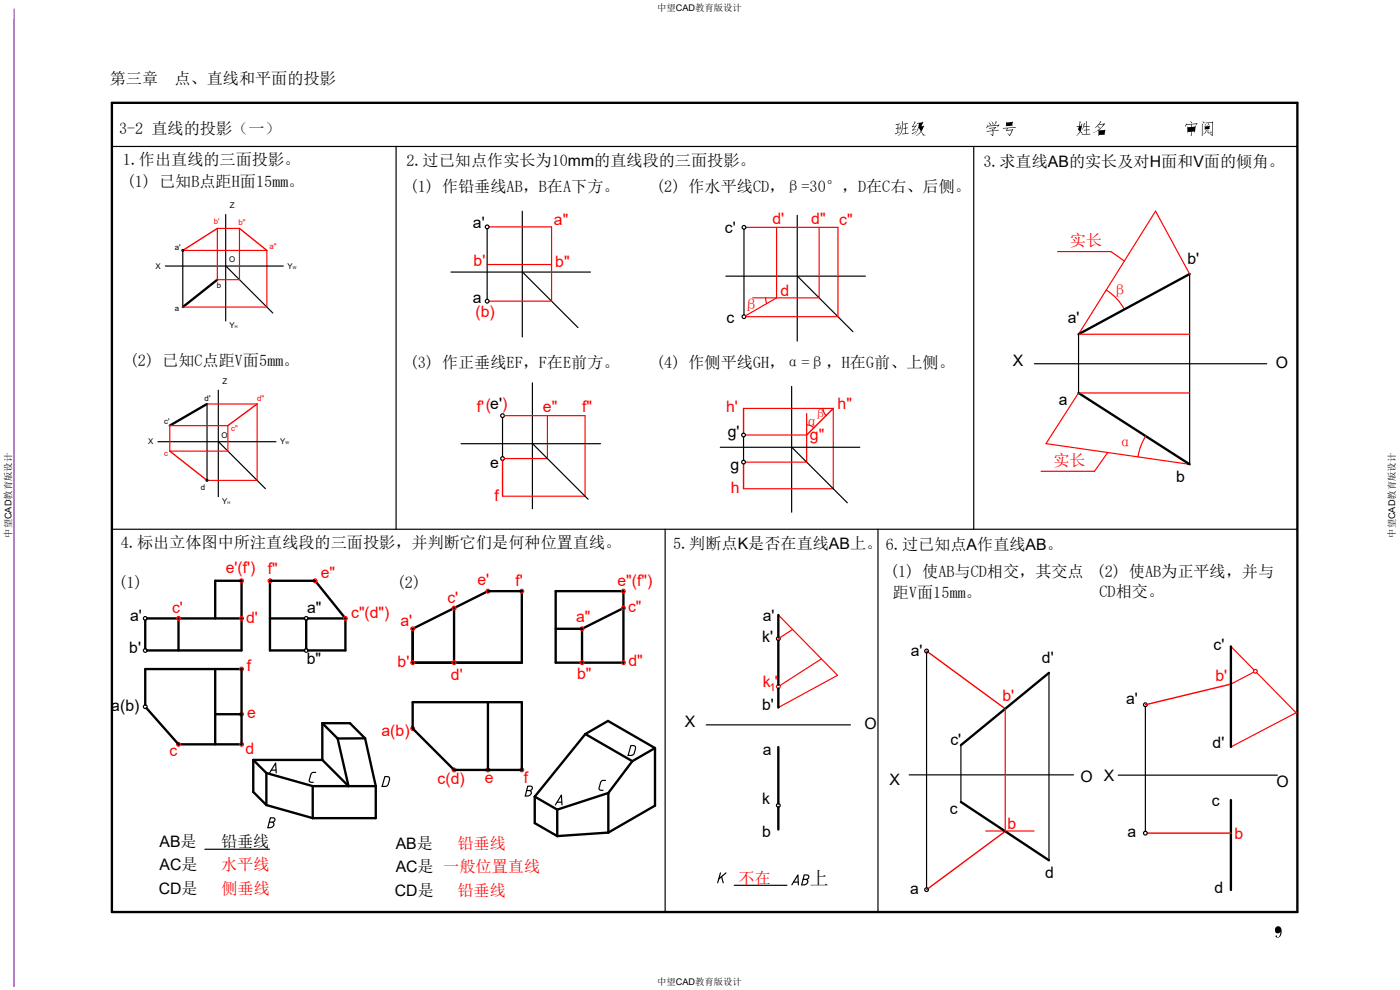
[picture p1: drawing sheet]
<svg xmlns="http://www.w3.org/2000/svg" width="297mm" height="210mm" viewBox="0 0 297 210" stroke-linecap="round" stroke-linejoin="round" font-family="sans-serif">
<g fill="none" stroke="#000" stroke-width=".25">
<path d="M23.7 31.1h251.5M84 31.1v81.2M206.6 31.1v81.2M35.1 56.4h25M38.8 53.3v11.8M47.9 45.5v22.6M47.9 56.4l10 10M95.7 57.7h29.6M103.3 48.5v15M110.8 44.8v26.7M110.8 57.7l11.8 11.8M154 58.6h29.6"/>
<path d="M157.8 48.6v18.2M169.1 45.7v26.7M169.2 58.6l11.7 11.8M252.4 58.1v40.4M219.4 77.2h49.3M228.8 70.9v12.5M33.5 93.7h25M43.9 85.7v16M46.3 82.8v22.6M46.3 93.7l10 10M97.8 94.1h29.6M106.6 88.6v8.3"/>
<path d="M112.9 81.2v26.7M113 94.1l11.8 11.8M152.8 94.9h29.6M157.7 92.7v4.9M167.9 82v26.7M168 94.9l11.8 11.8M23.7 112.3h251.5M141.1 112.3v81.2M186.3 112.3v81.2M196.6 138.5v49.8M149.8 153.8h30.6M203.9 158.1v12"/>
<path d="M222.5 142.7v39.8M243 149.9v26.4M192.9 164.4h34.8M237.2 164.4h33.8"/>
<circle cx="38.8" cy="53.1" r=".2"/>
<circle cx="103.3" cy="48.1" r=".4"/>
<circle cx="157.8" cy="48.2" r=".4"/>
<circle cx="103.3" cy="63.9" r=".4"/>
<circle cx="157.8" cy="67.2" r=".4"/>
<circle cx="106.6" cy="97.3" r=".4"/>
<circle cx="106.6" cy="88.2" r=".4"/>
<circle cx="157.7" cy="98" r=".4"/>
<circle cx="157.7" cy="92.3" r=".4"/>
<circle cx="43.9" cy="101.9" r=".2"/>
<circle cx="30.8" cy="131.2" r=".4"/>
<circle cx="30.8" cy="138" r=".4"/>
<circle cx="65" cy="131.2" r=".4"/>
<circle cx="65" cy="138" r=".4"/>
<circle cx="165.1" cy="135.5" r=".4"/>
<circle cx="196.6" cy="138.1" r=".4"/>
<circle cx="30.8" cy="149.9" r=".4"/>
<circle cx="243" cy="149.5" r=".4"/>
<circle cx="165.1" cy="170.8" r=".4"/>
<circle cx="243" cy="176.7" r=".4"/>
<circle cx="196.6" cy="188.7" r=".4"/>
</g>
<!-- layer: 0 -->
<g fill="none" stroke="#000" stroke-width=".5">
<path d="M23.7 21.8h251.5v171.7h-251.5zM46.1 59.3l-7.3 5.8M252.4 58.1l-23.6 12.8M43.9 85.7l-7.9 4.6M228.8 83.4l23.6 15.1M30.8 131.6v6M31.2 131.2h20M37.9 131.2v6.8M45.7 131.2v-8h5.5v14.8h-20M57.3 131.2h7.3M65 131.6v6M65.4 131.2h7.9"/>
<path d="M73.3 131.2l-6.4-8h-9.6v14.8h7.3M73.3 131.2v6.8h-7.9M87.5 133.4l16-8h7.2v15.2h-23.2zM96.3 129v11.6M117.9 125.4h14.4v15.2h-14.4zM117.9 133.4h5.6M123.5 133.4v7.2M132.3 129l-8.8 4.4M165.1 130.4v4.7M165.1 135.9v9.3M261.1 137.1v21.3M30.8 149.5v-7.6h20.4v16h-13.3l-6.8-7.7"/>
<path d="M45.7 151.5h5.5M45.7 141.9v16M68.4 153.4l3.2 3.3M68.4 153.4v7.8M68.4 153.4h5.8l3.3 3.2M71.6 156.7l2.3 10.1-5.5-5.6M77.5 156.6l-5.9 .1M77.5 156.6l2.2 10.2M87.5 148.9h23.2v14.4h-14.4l-8.8-8.8zM103.5 148.9v14.4M124.2 155.7l-10.8 13.3M124.2 155.7l4.8-2.8 10 5.8"/>
<path d="M124.2 155.7l9.9 5.8M139 158.7v12.2l-9.9 5.7M139 158.7l-4.9 2.8M165.1 146v4.1M165.1 158.5v11.9M222.5 142.7l-18.6 15.4M53.7 161.2h14.7M53.7 161.2v6.8l2.8 2.8M53.7 161.2l2.8 2.8M56.5 170.8l9.8 2.7M56.5 164l9.8 2.8M56.5 164v6.8"/>
<path d="M66.3 166.8v6.7M66.3 166.8h13.4M79.7 166.8v6.7h-13.4M113.4 169v5.6l4.8 2.8M113.4 169l4.8 2.7M118.2 171.7v5.7M129.1 176.6l-10.9 .8M129.1 168.2l-10.9 3.5M129.1 168.2v8.4M134.1 161.5l-5 6.7M165.1 171.2v4.8M203.9 170.1l18.6 12.4"/>
<path d="M261.1 169.7v19.1"/>
</g>
<path d="M3 1.9v207.3" fill="none" stroke="#a15cb8" stroke-width=".25"/>
<!-- layer: 0 -->
<g fill="#000">
<path d="M189.9 26.4l1-.2 .1 .1-.4 .1v.7l.2-.1 .1 .2h-.3l-.1 .9 .5-.1-1 .5-.2-.2 .6-.2v-.8h-.3l-.1-.1 .4-.1v-.7l-.3 .1z" fill-rule="evenodd"/>
<path d="M191.1 26.5l.1 .4-.3 .6-.1-.2z" fill-rule="evenodd"/>
<path d="M191.3 25.7l.3 .2-.1 .7a2.44 2.44 0 0 1-1 2.3 3.2 3.2 0 0 0 .8-3.2z" fill-rule="evenodd"/>
<path d="M191.6 26.3l.9-.2 .1 .1-.5 .1v.8l.4-.1 .2 .2-.6 .1v1l.6-.1 .1 .1-1.3 .2-.2-.2h.7v-1l-.4-.1 .4-.1v-.7z" fill-rule="evenodd"/>
<path d="M193.4 28.3l1-.4-.8 .6z" fill-rule="evenodd"/>
<path d="M194 25.7l.2 .3-.5 .8 .5-.1 .1-.3 .2 .3-.8 .8 .8-.1-.9 .3-.1-.2 .6-.7-.6 .2-.1-.2 .4-.4z" fill-rule="evenodd"/>
<path d="M194.5 26.1l1.1-.1 .1-.2 .2 .2-.4 .8 .4-.2 .2 .2-.6 1.1 .5 .7 .3 .1h-.5l-.4-.8-.7 .8-.4 .1a1.29 1.29 0 0 0 1-1.1l-.4-.6a2.22 2.22 0 0 1-.9 1.4l.4-.5 .5-1.1v-.7l-.3 .1z" fill-rule="evenodd"/>
<path d="M195 26.2l.6-.1-.4 .7 .2 .2 .4-.1-.4 .8-.4-.7-.1 .1 .2-.8z" fill-rule="evenodd"/>
<path d="M209.5 26.4v.3l1.4-.1 .4-.9 .2 .2-.5 .7 .8-.1 .1-.1 .1 .1-.4 .5 .1-.4-2.2 .2-.2 .4-.1-.2z" fill-rule="evenodd"/>
<path d="M209.7 25.9l.5 .5-.1 .2z" fill-rule="evenodd"/>
<path d="M210.4 25.8l.4 .4-.2 .3z" fill-rule="evenodd"/>
<path d="M209.8 27.1l1.4-.2 .1 .2-.6 .6 1.1-.2 .1 .2-1.2 .1-.1 1.1-.5-.5 .4 .2 .1-.8-1.2 .1-.2-.1 1.3-.1-.1-.3 .2 .1 .4-.3-1.1 .1z" fill-rule="evenodd"/>
<path d="M213.4 25.8l.1 .2 1.2-.1 .1-.1 .1 .1-.2 .6 .2 .2-1.3 .1-.2-.2z" fill-rule="evenodd"/>
<path d="M213.6 26.1l1.1-.1-.1 .5-1 .1z" fill-rule="evenodd"/>
<path d="M212.7 27.1l2.7-.2 .2 .2-1.8 .1-.2 .4 1.2-.2 .2 .1-.8 1.4-.5-.6 .5 .3 .5-1-1.2 .2-.1-.2 .2-.4a.79 .79 0 0 1-.9-.1z" fill-rule="evenodd"/>
<path d="M229.1 25.7l.2 .2-.3 .8h.4v-.5l.2 .2-.4 1.4 .4 .4v.2l-.4-.4-.6 .7-.2 .1a1.12 1.12 0 0 0 .6-1l-.3-.3 .2-.6-.4 .1-.1-.2 .5-.1z" fill-rule="evenodd"/>
<path d="M229 26.8h.4l-.3 .9-.3-.2z" fill-rule="evenodd"/>
<path d="M229.9 26.1l.3 .2-.3 .5h.5v-1.2l.2 .3-.1 .9 .6-.1 .1 .2h-.7v.6l.6-.1 .1 .2h-.7v.8h.7l.2 .1-.9 .1a.89 .89 0 0 1-1-.1l.9-.1v-.8l-.4 .1-.1-.2h.5v-.6h-.5l-.4 .6z" fill-rule="evenodd"/>
<path d="M233.4 25.7l.2 .2-.4 .5 1.1-.3 .1 .2-1.3 1.3 1.3-.1 .1 .1-.2 .9 .2 .1h-1.3l-.1 .3-.1-.3v-.9l-1.1 .5a4.8 4.8 0 0 0 2.2-1.8l-.8 .1-.1-.1-.3 .3 .4 .3-.1 .3-.4-.5-.5 .4z" fill-rule="evenodd"/>
<path d="M233.2 27.8l1.1-.1-.1 .8h-1z" fill-rule="evenodd"/>
<path d="M252 27.1h.7v.3h-.6l.2 .2 .4-.1v.3l-.7 .1z" fill-rule="evenodd"/>
<path d="M252.5 25.7l.4 .3-.1 .2z" fill-rule="evenodd"/>
<path d="M251.6 26.1l.1 .3 2.1-.2 .1-.1 .2 .1-.5 .4 .2-.3-1.1 .1 .2 .2-.1 .3 .8-.2 .1 .2-.3 1.2-.1-.2h-.5l-.1 1-.1-.3 .1-.6h-.7v.2l-.1-.2-.1-1.2 .2 .2 .7-.1-.1-.5-.9 .1-.2 .4-.1-.2z" fill-rule="evenodd"/>
<path d="M252.8 27.1l.7-.1-.1 .9-.2-.2-.4 .1v-.3l.5-.1h-.5z" fill-rule="evenodd"/>
<path d="M254.9 26.2l.3 .2-.1 2.5-.2-.3z" fill-rule="evenodd"/>
<path d="M255.1 25.7l.4 .3-.1 .2z" fill-rule="evenodd"/>
<path d="M255.7 27l.8-.1-.1 .4h-.7z" fill-rule="evenodd"/>
<path d="M255.5 26.7l.1 .1 1-.2 .1 .2v.6l-1 .1z" fill-rule="evenodd"/>
<path d="M255.6 26.3l.3 .3-.1 .1z" fill-rule="evenodd"/>
<path d="M255.8 27.5l.2 .2a.93 .93 0 0 1-.8 .8v-.1a.74 .74 0 0 0 .6-.8z" fill-rule="evenodd"/>
<path d="M256.4 26.1l.2 .3-.4 .3z" fill-rule="evenodd"/>
<path d="M256.2 27.5l.2 .1v.5h.5v-.4l.2 .5-.8 .1z" fill-rule="evenodd"/>
<path d="M255.7 26l1.4-.1 .1-.1 .2 .1-.2 3-.5-.5 .4 .2 .1-2.6-1.3 .2z" fill-rule="evenodd"/>
<path d="M270.9 196.7a.62 .62 0 0 1 .8 .4 .62 .62 0 0 1-.5 .8 .66 .66 0 0 1-.6-.5 .66 .66 0 0 1 .3-.7z" fill-rule="evenodd"/>
<path d="M270.7 196.6a.79 .79 0 0 1 1 .1 .79 .79 0 0 1 .2 .9 .93 .93 0 0 1-.2 1 .93 .93 0 0 1-1 .2l-.1-.1a.19 .19 0 0 1 .2-.2 .19 .19 0 0 1 .1 .3l.5-.1 .2-1.1a.63 .63 0 0 1-.8 .3 .63 .63 0 0 1-.3-.8z" fill-rule="evenodd"/>
</g>
<g fill="none" stroke="#000" stroke-width=".25">
<path d="M133.8 158.2h.8l.2 .1v.5l-.4 1.2-.5 .2h-.7zM57.2 174.4l.9-.1 .2-.4v-.3l-.3-.1h-.7l-.5 2.1 .8-.1a.57 .57 0 0 0 .5-.5 .57 .57 0 0 0-.3-.6M57.2 163.9l1.3-2 .1 2M57.5 163.4h1M67 163.8h-.7l-.3 .3-.4 1.5 .2 .3h.7M81.6 164.7l.8 .1 .2 .1v.5l-.4 1.2-.5 .2h-.6zM111.8 167.7l.9-.1 .2-.4v-.3l-.3-.1h-.6l-.6 2.1 .8-.1a.57 .57 0 0 0 .5-.5 .57 .57 0 0 0-.3-.6M117.8 170.7l1.3-2.1 .1 2.1M118.2 170.2h1M128.5 165.5h-.7l-.3 .3-.4 1.5 .2 .3h.6M43.5 180.1h13.7M152.8 185.2l-.5 2.1"/>
<path d="M153.1 185.9l.3 1.4M154 185.2l-1.5 1.2M155.8 187.8h11.1M168 187.7l1.3-2.1 .1 2.1M168.3 187.1h1M170.4 186.5l1-.1 .2-.3-.1-.3-.3-.2h-.6l-.5 2.1 .7-.1a.57 .57 0 0 0 .6-.4 .57 .57 0 0 0-.4-.7"/>
</g>
<g fill="none" stroke="#f00" stroke-width=".25">
<path d="M39 53.1h17.6v12h-17.8M46.1 48.4h4.7v10.9h-4.7zM103.3 56.1h13.7M103.7 48.1h13.3v15.8h-13.3M158.2 48.2h19.6v19h-19.6M164.7 48.2v15l-6.5 3.8M173.8 48.2v15h-14.1M224.3 53.4h11.4l2.8 2M252.4 58.1l-7.3-13.3-16.3 26.1h23.6M162.4 63.2l.3 1.2M234.7 61.5a11.1 11.1 0 0 1 3.8 4.1M36 90.3h12.3v5.4h-12.3z"/>
<path d="M43.9 85.7h10.6v16.2h-10.4M107 88.2h17.1v17.1h-17.5M116.1 88.2v9.1h-9.1M157.7 86.6h19.1v17.1h-19.1M158.1 92.3h13M171.1 90.1a2.16 2.16 0 0 1 1.6 .7M171.1 87.7v10.3h-13M174.6 86.6a2.16 2.16 0 0 0 .6 1.6M235 96l-2.8 4h-11.3M243.1 92.5l-1 1.8-.7 2.6M252.4 83.4h-23.6l-6.9 10.7 30.5 4.4M165.1 130.4l12.6 12.8-12.6 6.9"/>
<path d="M168.1 133.5l-3 2M174.3 139.8l-8.8 5.6M261.1 137.1l4.9 5M213.3 150.3v26M266 142.6l-4.9 2.5M266.6 142.7l8.4 8.5-13.9 7.2M209.1 176.3h10.3"/>
<circle cx="37.9" cy="131.2" r=".4"/>
<circle cx="51.2" cy="131.2" r=".4"/>
<circle cx="51.2" cy="123.2" r=".4"/>
<circle cx="57.3" cy="123.2" r=".4"/>
<circle cx="66.9" cy="123.2" r=".4"/>
<circle cx="73.3" cy="131.2" r=".4"/>
<circle cx="87.5" cy="133.4" r=".4"/>
<circle cx="96.3" cy="129" r=".4"/>
<circle cx="103.5" cy="125.4" r=".4"/>
<circle cx="110.7" cy="125.4" r=".4"/>
<circle cx="123.5" cy="133.4" r=".4"/>
<circle cx="132.3" cy="129" r=".4"/>
<circle cx="132.3" cy="125.4" r=".4"/>
<circle cx="37.9" cy="157.9" r=".4"/>
<circle cx="51.2" cy="141.9" r=".4"/>
<circle cx="51.2" cy="151.5" r=".4"/>
<circle cx="51.2" cy="157.9" r=".4"/>
<circle cx="87.5" cy="140.6" r=".4"/>
<circle cx="87.5" cy="154.5" r=".4"/>
<circle cx="96.3" cy="140.6" r=".4"/>
<circle cx="123.5" cy="140.6" r=".4"/>
<circle cx="132.3" cy="140.6" r=".4"/>
<circle cx="165.1" cy="145.6" r=".4"/>
<circle cx="266.3" cy="142.4" r=".4"/>
<circle cx="96.3" cy="163.3" r=".4"/>
<circle cx="103.5" cy="163.3" r=".4"/>
<circle cx="110.7" cy="163.3" r=".4"/>
</g>
<path d="M46.1 48.4l-7.2 4.6M50.8 48.4l5.8 4.7M36 95.7l7.8 6.1M54.5 85.7l-6.2 4.6M106.6 97.7v7.6M157.7 86.6v5.3M157.7 98.4v5.3M176.8 86.6l-5.7 5.7M196.6 138.1l16.7 12.2M261.1 145.1l-18.1 4.4M213.3 176.3l-16.7 12.4M243.4 176.7h17.7" fill="none" stroke="#f00" stroke-width=".3"/>
<text font-size="4" x="171.8" y="187.8">上</text>
<g font-size="3.4">
<text x="23.3" y="17.7">第三章</text>
<text x="37" y="17.7">点、直线和平面的投影</text>
<text x="25.3" y="28.5">3-2 直线的投影（一）</text>
<text x="26" y="35">1.作出直线的三面投影。</text>
<text x="86.2" y="35.1">2.过已知点作实长为10mm的直线段的三面投影。</text>
<text x="208.6" y="35.5">3.求直线AB的实长及对H面和V面的倾角。</text>
<text x="26.9" y="39.7">(1) 已知B点距H面15mm。</text>
<text x="86.9" y="40.7">(1) 作铅垂线AB，B在A下方。</text>
<text x="139.2" y="40.7">(2) 作水平线CD，β=30°，D在C右、后侧。</text>
<text x="27.6" y="77.7">(2) 已知C点距V面5mm。</text>
<text x="86.9" y="78.1">(3) 作正垂线EF，F在E前方。</text>
<text x="139.2" y="78.1">(4) 作侧平线GH，α=β，H在G前、上侧。</text>
<text x="25.6" y="116.2">4.标出立体图中所注直线段的三面投影，并判断它们是何种位置直线。</text>
<text x="142.8" y="116.5">5.判断点K是否在直线AB上。</text>
<text x="187.9" y="116.8">6.过已知点A作直线AB。</text>
<text x="25.1" y="124.8">(1)</text>
<text x="84.2" y="124.7">(2)</text>
<text x="188.8" y="122.5">(1) 使AB与CD相交，其交点</text>
<text x="232.6" y="122.3">(2) 使AB为正平线，并与</text>
<text x="189.4" y="126.8">距V面15mm。</text>
<text x="233.3" y="126.7">CD相交。</text>
<text x="46.9" y="179.7">铅垂线</text>
</g>
<g font-size="3.4" fill="#f00">
<text x="227" y="52.2">实长</text>
<text x="157.7" y="65.7" transform="rotate(3 157.7 65.7)">β</text>
<text x="235.9" y="62.8">β</text>
<text x="170.6" y="90.5" transform="rotate(3 170.6 90.5)">α</text>
<text x="237.2" y="95">α</text>
<text x="223.5" y="98.8">实长</text>
<text x="46.9" y="184.4">水平线</text>
<text x="97" y="180">铅垂线</text>
<text x="47" y="189.6">侧垂线</text>
<text x="97" y="190">铅垂线</text>
<text x="156.7" y="187.5">不在</text>
</g>
<g font-size="3.3" fill="#f00">
<text x="117.5" y="47.8">a&quot;</text>
<text x="163.8" y="47.4">d'</text>
<text x="172.1" y="47.6">d&quot;</text>
<text x="178" y="47.8">c&quot;</text>
<text x="100.5" y="56.5">b'</text>
<text x="117.8" y="56.7">b&quot;</text>
<text x="165.6" y="62.8">d</text>
<text x="100.9" y="67.3">(b)</text>
<text x="101.2" y="87.4">f'(e')</text>
<text x="115.2" y="87.4">e&quot;</text>
<text x="123.5" y="87.3">f&quot;</text>
<text x="154" y="87.4">h'</text>
<text x="177.7" y="86.8">h&quot;</text>
<text x="171.8" y="93.3">g&quot;</text>
<text x="104.9" y="106.3">f</text>
<text x="155.1" y="104.5">h</text>
<text x="47.9" y="121.5">e'(f')</text>
<text x="56.8" y="121.8">f&quot;</text>
<text x="68" y="122.7">e&quot;</text>
<text x="101.3" y="124.1">e'</text>
<text x="109.4" y="124.4">f'</text>
<text x="131" y="124.4">e&quot;(f&quot;)</text>
<text x="36.5" y="130">c'</text>
<text x="74.5" y="131">c&quot;(d&quot;)</text>
<text x="94.9" y="127.9">c'</text>
<text x="122.2" y="131.9">a&quot;</text>
<text x="133.2" y="129.8">c&quot;</text>
<text x="52.2" y="132.2">d'</text>
<text x="84.9" y="132.8">a'</text>
<text x="52.4" y="142.4">f</text>
<text x="84.4" y="141.6">b'</text>
<text x="133.3" y="141.2">d&quot;</text>
<text x="95.7" y="144.2">d'</text>
<text x="122.4" y="144.1">b&quot;</text>
<text x="161.9" y="145.8">k '</text>
<text x="212.7" y="148.7">b'</text>
<text x="257.9" y="144.4">b'</text>
<text x="52.5" y="152.3">e</text>
<text x="35.9" y="160.4">c</text>
<text x="52.1" y="160">d</text>
<text x="80.9" y="156.1">a(b)</text>
<text x="92.8" y="166.2">c(d)</text>
<text x="102.8" y="166.1">e</text>
<text x="111.1" y="166.2">f</text>
<text x="213.7" y="175.8">b</text>
<text x="261.9" y="177.9">b</text>
</g>
<g font-size="3.3">
<text x="100.3" y="48.3">a'</text>
<text x="153.8" y="49.4">c'</text>
<text x="251.9" y="56.1">b'</text>
<text x="100.3" y="64.3">a</text>
<text x="154.1" y="68.5">c</text>
<text x="226.5" y="68.6">a'</text>
<text x="214.9" y="77.5">X</text>
<text x="270.6" y="78">O</text>
<text x="224.6" y="85.9">a</text>
<text x="154.4" y="92.6">g'</text>
<text x="104" y="99.3">e</text>
<text x="155" y="99.7">g</text>
<text x="249.5" y="102.3">b</text>
<text x="27.6" y="131.8">a'</text>
<text x="65.1" y="129.9">a&quot;</text>
<text x="161.8" y="131.6">a'</text>
<text x="161.7" y="136.2">k'</text>
<text x="257.5" y="137.9">c'</text>
<text x="27.4" y="138.5">b'</text>
<text x="65.1" y="140.9">b&quot;</text>
<text x="193.2" y="139.2">a'</text>
<text x="221" y="140.7">d'</text>
<text x="238.9" y="149.3">a'</text>
<text x="23.6" y="150.8">a(b)</text>
<text x="145.3" y="154.1">X</text>
<text x="161.7" y="150.6">b'</text>
<text x="183.4" y="154.6">O</text>
<text x="161.8" y="160.1">a</text>
<text x="201.6" y="158">c'</text>
<text x="257.2" y="158.6">d'</text>
<text x="188.7" y="166.5">X</text>
<text x="229.2" y="165.8">O</text>
<text x="234.2" y="165.7">X</text>
<text x="270.8" y="166.9">O</text>
<text x="161.7" y="170.6">k</text>
<text x="201.5" y="172.6">c</text>
<text x="257" y="170.9">c</text>
<text x="33.9" y="179.7">AB是</text>
<text x="161.7" y="177.5">b</text>
<text x="239.2" y="177.5">a</text>
<text x="33.9" y="184.5">AC是</text>
<text x="84" y="184.9">AC是 一般位置直线</text>
<text x="84" y="180">AB是</text>
<text x="33.7" y="189.6">CD是</text>
<text x="83.8" y="190">CD是</text>
<text x="193.1" y="189.7">a</text>
<text x="221.7" y="186.2">d</text>
<text x="257.6" y="189.5">d</text>
</g>
<text font-size="2.7" fill="#f00" x="172.7" y="88.6" transform="rotate(3 172.7 88.6)">β</text>
<text font-size="2.3" fill="#f00" x="163.3" y="146.5">1</text>
<g font-size="2">
<text x="139.4" y="2.4">中望CAD教育版设计</text>
<text x="2.4" y="114.1" transform="rotate(-90 2.4 114.1)">中望CAD教育版设计</text>
<text x="296" y="114.1" transform="rotate(-90 296 114.1)">中望CAD教育版设计</text>
<text x="139.4" y="209">中望CAD教育版设计</text>
</g>
<g font-size="1.7" fill="#f00">
<text x="45.4" y="47.5">b'</text>
<text x="50.6" y="47.7">b&quot;</text>
<text x="57.2" y="52.9">a&quot;</text>
<text x="54.5" y="85">d&quot;</text>
<text x="49" y="91.4">c&quot;</text>
<text x="34.8" y="96.7">c</text>
</g>
<g font-size="1.7">
<text x="48.7" y="44.2">Z</text>
<text x="37.1" y="52.9">a'</text>
<text x="33" y="57">X</text>
<text x="48.6" y="55.6">O</text>
<text x="61" y="57">Y</text>
<text x="37.1" y="66">a</text>
<text x="46" y="61.1">b</text>
<text x="48.7" y="69.6">Y</text>
<text x="47.2" y="81.4">Z</text>
<text x="34.8" y="89.9">c'</text>
<text x="43.4" y="85">d'</text>
<text x="31.4" y="94.2">X</text>
<text x="47" y="92.9">O</text>
<text x="59.4" y="94.2">Y</text>
<text x="42.6" y="103.8">d</text>
<text x="47.1" y="106.9">Y</text>
</g>
<g font-size=".8">
<text x="62.1" y="57">W</text>
<text x="49.8" y="69.6">H</text>
<text x="60.5" y="94.2">W</text>
<text x="48.2" y="106.9">H</text>
</g>
</svg>
